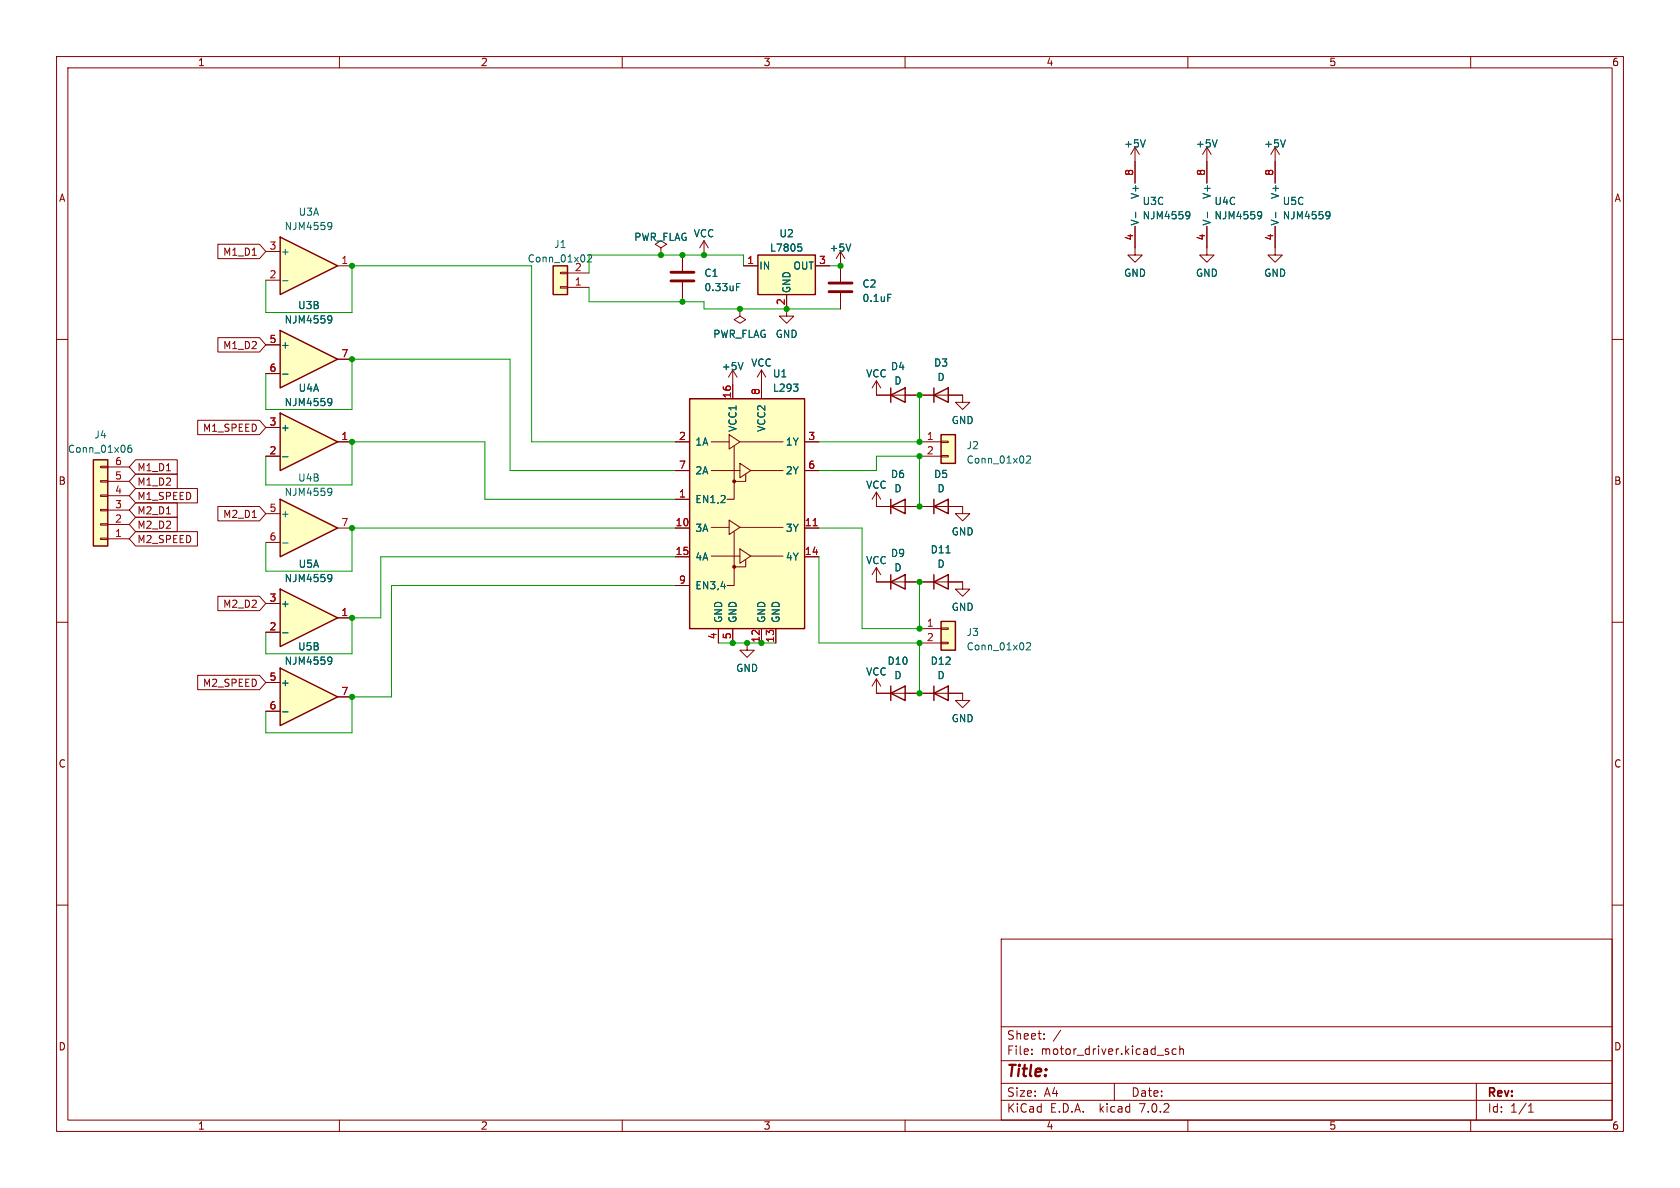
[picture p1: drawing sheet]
<svg xmlns="http://www.w3.org/2000/svg" width="297mm" height="210mm" viewBox="0 0 297 210" stroke-linecap="round" stroke-linejoin="round" font-family="sans-serif">
<g fill="none" stroke="#840000" stroke-width=".18">
<path d="M10 10h277v190h-277zM12 12h273v186h-273zM60 10v2M110 10v2M160 10v2M210 10v2M260 10v2M200.7 26l-.8 1.3M200.7 26v2.6M200.7 26l.7 1.3M10 60h2M116.8 43.8l1.1-.6-1.1-.7-1 .7 1 .6v1.3"/>
<path d="M116.8 45.1h.1M285 60h2M154.9 89.5h7.7M10 110h2M285 110h2M10 160h2M285 160h2M177 166h108v32h-108zM60 198v2M110 198v2M160 198v2M177 194.5h108"/>
<path d="M177 191.5h108M177 187.5h108M177 181.5h108M182.4 186.3v.1M182.4 185.5v.1M184.6 183.6v.1M184.6 182.8v.1M197 191.5v3M206.1 185.8l.5 .2v.1v.2l-.5 .1M206.1 185.5h.5M207.9 185.5l-.4-.1-.3 .3v.4l.2 .2h.5M208.6 185.5l.2-.1 .3 .1 .1 .9"/>
<path d="M208.6 184.9v1.5M210 198v2M260 198v2M261 191.5v6.5M270.2 196.6h.9M270.2 195.5l.4-.4v1.5"/>
</g>
<path d="M202.5 24.7l-.4 1.3" fill="none" stroke="#006464" stroke-width=".18"/>
<path d="M157.5 89.5l2.5-1.2v2.5zM157.5 88.3v2.5" fill="none" stroke="#840000" stroke-width=".25"/>
<path d="M49.5 58.4l10.2 5.1-10.2 5.1z" fill="#ffffc2"/>
<path d="M49.5 58.4l10.2 5.1-10.2 5.1z" fill="none" stroke="#840000" stroke-width=".25"/>
<path d="M47 61h2.5M47 66h2.5M59.7 63.5h2.5" fill="none" stroke="#840000" stroke-width=".18"/>
<path d="M58.2 55.8l.4 .2a.84 .84 0 0 1-.3 1.1M58.7 56.4l-.3 .2h-.2M50 66.1h.9" fill="none" stroke="#006464" stroke-width=".18"/>
<path d="M49.5 41.9l10.2 5.1-10.2 5.1z" fill="#ffffc2"/>
<path d="M49.5 41.9l10.2 5.1-10.2 5.1zM97.8 47h2.5v5.1h-2.5zM166.4 109.9h2.5v5h-2.5zM165.1 122.6l2.5-1.3v2.5zM165.1 121.3v2.5" fill="none" stroke="#840000" stroke-width=".25"/>
<g fill="none" stroke="#840000" stroke-width=".18">
<path d="M200.7 28.6v3.8M213.4 26l-.8 1.3M213.4 26v6.4M213.4 26l.7 1.3M225.4 26l-.7 1.3M225.4 26v6.4M225.4 26l.8 1.3M47 49.5h2.5M47 44.5h2.5M59.7 47h2.5M99.1 48.1h1.2v.3h-1.2zM99.1 50.7h1.2v.2h-1.2z"/>
<path d="M100.3 50.8h3.8M100.3 48.3h3.8M148.6 44.5l-.8 1.2M148.6 44.5v5.3M148.6 51.8v2.8M148.6 44.5l.8 1.2M200.7 40v3.8M213.4 40v3.8M225.4 40v5.1h1.3l-1.3 1.3-1.2-1.3h1.2M162.6 111.1h3.8M162.6 113.7h3.8M166.4 113.5h1.2v.3h-1.2z"/>
<path d="M166.4 111h1.2v.3h-1.2zM162.6 122.6h7.6"/>
</g>
<g fill="none" stroke="#006464" stroke-width=".18">
<path d="M58.2 39.3l.4 .1a.84 .84 0 0 1-.3 1.2M58.7 39.9l-.2 .1-.3 .1M200.8 37.5v1M209.9 37.4l.4 .1a.84 .84 0 0 1-.3 1.2M210.3 38l-.2 .2h-.2M213.5 37.5v1M215.2 24.7l-.4 1.3M222.6 37.4l.4 .1a.84 .84 0 0 1-.3 1.2M223 38l-.2 .2h-.2M225.5 37.5v1M227.2 24.7l-.4 1.3M234.6 37.4l.5 .1a.84 .84 0 0 1-.4 1.2"/>
<path d="M235.1 38l-.2 .2h-.3M50 49.6h.9M103.9 45.2l.5-.2 .2 .4-.8 .9h.8M150.4 43.1l-.4 1.3M156.9 52h.7M181.5 113.7l.5-.1 .2 .4-.8 .9h.8"/>
</g>
<g fill="#ffffc2" stroke="#ffffc2" stroke-width=".18">
<path d="M97.8 47h2.5v5.1h-2.5z"/>
<path d="M166.4 109.9h2.5v5h-2.5z"/>
</g>
<path d="M146.6 51.6h4M146.6 50h4" fill="none" stroke="#840000" stroke-width=".51"/>
<path d="M49.5 73l10.2 5.1-10.2 5.1z" fill="#ffffc2"/>
<path d="M134 45.1h10.1v7h-10.1zM49.5 73l10.2 5.1-10.2 5.1zM165.1 89.5l2.5-1.2v2.5zM165.1 88.3v2.5" fill="none" stroke="#840000" stroke-width=".25"/>
<g fill="none" stroke="#840000" stroke-width=".18">
<path d="M120.6 45.1v2.8M120.6 49.9v2.8M124.5 42.5l-.8 1.3M124.5 42.5v2.6M124.5 42.5l.7 1.3M130.8 54.6v1.3l1 .6-1 .7-1-.7 1-.6M130.8 54.6h.1M131.4 47h2.6M139.1 52.1v3.8h1.2l-1.2 1.3-1.3-1.3h1.3M144.1 47h2.6M200.7 43.8v1.3h1.2l-1.2 1.3-1.3-1.3h1.3M213.4 43.8v1.3h1.2l-1.2 1.3-1.3-1.3h1.3"/>
<path d="M47 75.6h2.5M59.7 78.1h2.5M47 80.6h2.5M162.6 89.5h7.6M170.2 122.6v1.2h1.2l-1.2 1.3-1.3-1.3h1.3"/>
</g>
<path d="M130.2 50.7h.4M130.2 50.1h.6M141.1 43.1h.6M141.5 43.6l.3 .3v.3l-.3 .2M58.2 70.4l.4 .2a.84 .84 0 0 1-.3 1.1M58.7 71l-.3 .2h-.2M50 80.7h.9" fill="none" stroke="#006464" stroke-width=".18"/>
<path d="M118.6 49.7h4.1M118.6 48.1h4.1" fill="none" stroke="#840000" stroke-width=".51"/>
<path d="M134 45.1h10.1v7h-10.1z" fill="#ffffc2" stroke="#ffffc2" stroke-width=".18"/>
<path d="M49.5 88.3l10.2 5-10.2 5.1z" fill="#ffffc2"/>
<path d="M49.5 88.3l10.2 5-10.2 5.1z" fill="none" stroke="#840000" stroke-width=".25"/>
<path d="M47 90.8h2.5M47 95.9h2.5M59.7 93.3h2.5" fill="none" stroke="#840000" stroke-width=".18"/>
<path d="M50 96h.9M58.2 86.3l.4 .1a.84 .84 0 0 1-.3 1.2M58.7 86.9l-.3 .2h-.2" fill="none" stroke="#006464" stroke-width=".18"/>
<path d="M49.5 118.1l10.2 5.1-10.2 5.1z" fill="#ffffc2"/>
<path d="M166.4 76.8h2.5v5.1h-2.5zM49.5 118.1l10.2 5.1-10.2 5.1z" fill="none" stroke="#840000" stroke-width=".25"/>
<path d="M162.6 78.1h3.8M166.4 78h1.2v.2h-1.2zM162.6 80.6h3.8M166.4 80.5h1.2v.3h-1.2zM47 120.7h2.5M47 125.7h2.5M59.7 123.2h2.5" fill="none" stroke="#840000" stroke-width=".18"/>
<path d="M181.5 80.7l.5-.1 .2 .4-.8 .9h.8M58.2 116.2l.4 .1a.84 .84 0 0 1-.3 1.1M58.7 116.7l-.3 .2h-.2M50 125.8h.9" fill="none" stroke="#006464" stroke-width=".18"/>
<path d="M166.4 76.8h2.5v5.1h-2.5z" fill="#ffffc2" stroke="#ffffc2" stroke-width=".18"/>
<path d="M49.5 104.1l10.2 5.1-10.2 5.1z" fill="#ffffc2"/>
<g fill="none" stroke="#840000" stroke-width=".25">
<path d="M121.9 70.5h20.3v40.6h-20.3zM157.5 69.9l2.5-1.3v2.5zM157.5 68.6v2.5M165.1 69.9l2.5-1.3v2.5zM165.1 68.6v2.5M16.5 81.3h2.5v15.2h-2.5zM49.5 104.1l10.2 5.1-10.2 5.1zM157.5 102.9l2.5-1.3v2.5zM157.5 101.6v2.5M165.1 102.9l2.5-1.3v2.5zM165.1 101.6v2.5M157.5 122.6l2.5-1.3v2.5z"/>
<path d="M157.5 121.3v2.5"/>
</g>
<g fill="none" stroke="#840000" stroke-width=".18">
<path d="M200.7 28.6v3.8M213.4 28.6v3.8M225.4 28.6v3.8M38.5 43.2h7.4l1.1 1.3-1.1 1.2h-7.4zM38.5 59.7h7.4l1.1 1.3-1.1 1.2h-7.4zM44.6 45.1h.7M116.8 45.1h.1M120.6 45.1v2.8M120.6 49.9v2.8M130.8 54.6h.1M131.4 47h2.6M139.1 52.1v2.5"/>
<path d="M144.1 47h2.6M148.6 47v2.8M148.6 51.8v2.8M200.7 40v3.8M213.4 40v3.8M225.4 40v3.8M34.9 74.3h11l1.1 1.3-1.1 1.2h-11zM47 75.6h2.5M47 61h2.5M47 66h2.5M59.7 78.1h2.5M59.7 63.5h2.5"/>
<path d="M119.4 78.1h2.5M125.7 78.1h3.2M128.9 76.8l1.9 1.3-1.9 1.3zM129.5 65.4l-.7 1.3M129.5 65.4v5.1M129.5 65.4l.8 1.3M129.8 78.9v9.4h-1.3M130.8 78.1h7.6M134.6 65.4l-.7 1.3M134.6 65.4v5.1M134.6 65.4l.8 1.3M142.2 78.1h2.6"/>
<path d="M154.9 67.3v2.6h15.3v1.2h1.2l-1.2 1.3-1.3-1.3h1.3M154.9 67.3l-.7 1.3M154.9 67.3l.8 1.3M17.8 82.4h1.2v.3h-1.2zM17.8 85h1.2v.2h-1.2zM17.8 87.5h1.2v.3h-1.2zM17.8 90h1.2v.3h-1.2zM17.8 92.6h1.2v.2h-1.2zM17.8 95.1h1.2v.3h-1.2zM19 95.3h3.9M19 92.7h3.9M19 90.2h3.9"/>
<path d="M19 87.6h3.9M19 85.1h3.9M19 82.6h3.9M24 83.8h7.3v2.6h-7.3l-1.1-1.3zM24 81.3h7.3v2.5h-7.3l-1.1-1.2zM24 88.9h7.3v2.5h-7.3l-1.1-1.2zM24 91.4h7.3v2.6h-7.3l-1.1-1.3zM24 86.4h10.9v2.5h-10.9l-1.1-1.3zM24 94h10.9v2.5h-10.9l-1.1-1.2zM38.5 89.5h7.4l1.1 1.3-1.1 1.3h-7.4zM44.6 91.5h.7M47 80.6h2.5"/>
<path d="M119.4 83.2h2.5M119.4 88.3h2.5M119.4 93.3h2.5M119.4 98.4h2.5M125.7 98.3h5.1M125.7 93.2h3.2M125.7 83.2h5.1M128.9 91.9l1.9 1.3-1.9 1.3zM129.8 94v9.5h-1.3M130.8 97l1.9 1.3-1.9 1.3zM130.8 81.9l1.9 1.3-1.9 1.3zM130.8 93.2h7.6"/>
<path d="M131.8 98.9v1.3h-2M131.8 83.8v1.3h-2M132.7 98.3h5.7M132.7 83.2h5.7M142.2 83.2h2.6M142.2 93.3h2.6M142.2 98.4h2.6M154.9 87v2.5h2.6M154.9 87l-.7 1.3M154.9 87l.8 1.3M160 89.5h5.1M167.6 89.5h2.6v1.3h1.2l-1.2 1.3-1.3-1.3h1.3"/>
<path d="M34.9 119.4h11l1.1 1.3-1.1 1.2h-11zM38.5 105.4h7.4l1.1 1.3-1.1 1.3h-7.4zM47 111.8h2.5M47 106.7h2.5M59.7 109.2h2.5M119.4 103.5h2.5M127 111.1v2.6M129.5 111.1v2.6M132.1 113.7v1.2h1.2l-1.2 1.3-1.3-1.3h1.3M134.6 111.1v2.6M137.2 111.1v2.6M154.9 100.3v2.6h15.3v1.2h1.2l-1.2 1.3-1.3-1.3h1.3"/>
<path d="M154.9 100.3l-.7 1.3M154.9 100.3l.8 1.3M47 120.7h2.5M47 125.7h2.5M59.7 123.2h2.5M154.9 120v2.6h10.2M154.9 120l-.7 1.3M154.9 120l.8 1.3M167.6 122.6h2.6"/>
</g>
<g fill="none" stroke="#006464" stroke-width=".18">
<path d="M200.8 37.5v1M202.5 24.7l-.4 1.3M209.9 37.4l.4 .1a.84 .84 0 0 1-.3 1.2M210.3 38l-.2 .2h-.2M213.5 37.5v1M215.2 24.7l-.4 1.3M222.6 37.4l.4 .1a.84 .84 0 0 1-.3 1.2M223 38l-.2 .2h-.2M225.5 37.5v1M227.2 24.7l-.4 1.3M234.6 37.4l.5 .1a.84 .84 0 0 1-.4 1.2M235.1 38l-.2 .2h-.3"/>
<path d="M58.2 55.8l.4 .2a.84 .84 0 0 1-.3 1.1M58.7 56.4l-.3 .2h-.2M130.2 50.7h.4M130.2 50.1h.6M141.1 43.1h.6M141.5 43.6l.3 .3v.3l-.3 .2M150.4 43.1l-.4 1.3M156.9 52h.7M23.2 78.7l-.4 .1a.86 .86 0 0 0 0 1.2l.5-.2v-.4l-.2-.2h-.4l-.1 .2M50 66.1h.9M58.2 70.4l.4 .2a.84 .84 0 0 1-.3 1.1M58.7 71l-.3 .2h-.2"/>
<path d="M131.4 64.1l-.5 1.3M50 80.7h.9M50 111.9h.9M58.2 101.6l.4 .1a.84 .84 0 0 1-.3 1.1M58.2 116.2l.4 .1a.84 .84 0 0 1-.3 1.1M58.7 102.1l-.3 .2h-.2M58.7 116.7l-.3 .2h-.2M50 125.8h.9"/>
</g>
<g fill="#ffffc2" stroke="#ffffc2" stroke-width=".18">
<path d="M16.5 81.3h2.5v15.2h-2.5z"/>
<path d="M121.9 70.5h20.3v40.6h-20.3z"/>
</g>
<g fill="#840000" stroke="#840000" stroke-width=".18">
<circle cx="129.8" cy="100.2" r=".25"/>
<circle cx="129.8" cy="85.1" r=".25"/>
</g>
<path d="M143.8 92.9h.7" fill="none" stroke="#a90000" stroke-width=".18"/>
<g fill="none" stroke="#009600" stroke-width=".18">
<path d="M47 49.5v5.7h15.2v-8.2h31.8v31.1h25.4M104.1 50.8v2.5h20.4v1.3h24.1M120.6 52.7v.6M131.4 47v-1.9h-27.3v3.2M146.7 47h1.9M47 66v6.4h15.2v-8.9h28v19.7h29.2M162.6 69.9v8.2h-17.8M47 80.6v5.1h15.2v-7.6h23.5v10.2h33.7M119.4 98.4h-52.1v10.8h-5.1v6.4h-15.2v-3.8M119.4 93.3h-57.2v7.7h-15.2v-5.1M144.8 83.2h10.1v-2.6h7.7v8.9M144.8 98.4v15.3h17.8v8.9"/>
<path d="M144.8 93.3h7.6v17.8h10.2v-8.2M119.4 103.5h-50.2v19.7h-7v6.3h-15.2v-3.8M127 113.7h10.2"/>
</g>
<g fill="#009600" stroke="#009600" stroke-width=".18">
<circle cx="116.8" cy="45.1" r=".46"/>
<circle cx="120.6" cy="45.1" r=".46"/>
<circle cx="120.6" cy="53.3" r=".46"/>
<circle cx="62.2" cy="63.5" r=".46"/>
<circle cx="62.2" cy="47" r=".46"/>
<circle cx="62.2" cy="78.1" r=".46"/>
<circle cx="139.1" cy="54.6" r=".46"/>
<circle cx="148.6" cy="47" r=".46"/>
<circle cx="130.8" cy="54.6" r=".46"/>
<circle cx="124.5" cy="45.1" r=".46"/>
<circle cx="62.2" cy="109.2" r=".46"/>
<circle cx="62.2" cy="93.3" r=".46"/>
<circle cx="62.2" cy="123.2" r=".46"/>
<circle cx="134.6" cy="113.7" r=".46"/>
<circle cx="162.6" cy="78.1" r=".46"/>
<circle cx="162.6" cy="80.6" r=".46"/>
<circle cx="132.1" cy="113.7" r=".46"/>
<circle cx="129.5" cy="113.7" r=".46"/>
<circle cx="162.6" cy="69.9" r=".46"/>
<circle cx="162.6" cy="102.9" r=".46"/>
<circle cx="162.6" cy="113.7" r=".46"/>
<circle cx="162.6" cy="111.1" r=".46"/>
<circle cx="162.6" cy="122.6" r=".46"/>
<circle cx="162.6" cy="89.5" r=".46"/>
</g>
<text font-size="2.8" fill="#840000" x="178" y="190.8">Title:</text>
<g font-size="2.1" fill="#840000">
<text x="178" y="183.9">Sheet:</text>
<text x="186.2" y="183.9">/</text>
<text x="178" y="186.6">File:</text>
<text x="184" y="186.6">motor_driver.kicad_sch</text>
<text x="178" y="196.8">KiCad</text>
<text x="178" y="194">Size:</text>
<text x="184.6" y="194">A4</text>
<text x="185.7" y="196.8">E.D.A.</text>
<text x="194.4" y="196.8">kicad</text>
<text x="200" y="194">Date:</text>
<text x="201.5" y="196.8">7.0.2</text>
<text x="263" y="194.2">Rev:</text>
<text x="263" y="196.8">Id:</text>
<text x="267" y="196.8">1/1</text>
</g>
<g font-size="1.8" fill="#840000">
<text x="35" y="11.8">1</text>
<text x="85" y="11.8">2</text>
<text x="135" y="11.8">3</text>
<text x="185" y="11.8">4</text>
<text x="235" y="11.8">5</text>
<text x="285" y="11.8">6</text>
<text x="10.4" y="35.8">A</text>
<text x="285.4" y="35.8">A</text>
<text x="39.3" y="45.4">M1_D1</text>
<text x="39.3" y="61.9">M1_D2</text>
<text x="35.8" y="76.5">M1_SPEED</text>
<text x="24.3" y="83.5">M1_D1</text>
<text x="10.3" y="85.8">B</text>
<text x="24.3" y="86">M1_D2</text>
<text x="24.3" y="88.5">M1_SPEED</text>
<text x="285.3" y="85.8">B</text>
<text x="24.3" y="91.1">M2_D1</text>
<text x="24.3" y="93.6">M2_D2</text>
<text x="39.3" y="91.7">M2_D1</text>
<text x="24.3" y="96.2">M2_SPEED</text>
<text x="39.3" y="107.6">M2_D2</text>
<text x="35.8" y="121.6">M2_SPEED</text>
<text x="10.3" y="135.8">C</text>
<text x="285.3" y="135.8">C</text>
<text x="10.3" y="185.8">D</text>
<text x="285.3" y="185.8">D</text>
<text x="35" y="199.8">1</text>
<text x="85" y="199.8">2</text>
<text x="135" y="199.8">3</text>
<text x="185" y="199.8">4</text>
<text x="235" y="199.8">5</text>
<text x="285" y="199.8">6</text>
</g>
<g font-size="1.8" fill="#006464">
<text x="198.7" y="26.2">+5V</text>
<text x="211.4" y="26.2">+5V</text>
<text x="223.4" y="26.2">+5V</text>
<text x="201.5" y="35.3" transform="rotate(-90 201.5 35.3)">V+</text>
<text x="214.2" y="35.3" transform="rotate(-90 214.2 35.3)">V+</text>
<text x="226.3" y="35.3" transform="rotate(-90 226.3 35.3)">V+</text>
<text x="50.3" y="40.8">NJM4559</text>
<text x="52.7" y="38.3">U3A</text>
<text x="201.5" y="39.9" transform="rotate(-90 201.5 39.9)">V-</text>
<text x="201.9" y="36.4">U3C</text>
<text x="201.9" y="38.9">NJM4559</text>
<text x="214.2" y="39.9" transform="rotate(-90 214.2 39.9)">V-</text>
<text x="214.6" y="36.4">U4C</text>
<text x="214.6" y="38.9">NJM4559</text>
<text x="226.3" y="39.9" transform="rotate(-90 226.3 39.9)">V-</text>
<text x="226.7" y="36.4">U5C</text>
<text x="226.7" y="38.9">NJM4559</text>
<text x="49.7" y="45.3">+</text>
<text x="93.2" y="46.5">Conn_01x02</text>
<text x="97.9" y="44">J1</text>
<text x="112.1" y="42.7">PWR_FLAG</text>
<text x="122.6" y="42.1">VCC</text>
<text x="134.2" y="47.8">IN</text>
<text x="136.1" y="44.6">L7805</text>
<text x="137.7" y="42.1">U2</text>
<text x="140.1" y="47.8">OUT</text>
<text x="146.6" y="44.6">+5V</text>
<text x="101.6" y="48">2</text>
<text x="124.5" y="49.1">C1</text>
<text x="124.5" y="51.6">0.33uF</text>
<text x="139.9" y="51.8" transform="rotate(-90 139.9 51.8)">GND</text>
<text x="152.4" y="51">C2</text>
<text x="152.4" y="53.5">0.1uF</text>
<text x="198.7" y="49.1">GND</text>
<text x="211.4" y="49.1">GND</text>
<text x="223.4" y="49.1">GND</text>
<text x="50.3" y="57.3">NJM4559</text>
<text x="52.6" y="54.8">U3B</text>
<text x="126" y="59.9">PWR_FLAG</text>
<text x="137.1" y="59.9">GND</text>
<text x="49.7" y="61.8">+</text>
<text x="127.5" y="65.6">+5V</text>
<text x="132.7" y="65">VCC</text>
<text x="157.4" y="65.6">D4</text>
<text x="165.1" y="65">D3</text>
<text x="50.3" y="71.9">NJM4559</text>
<text x="52.7" y="69.4">U4A</text>
<text x="136.6" y="66.9">U1</text>
<text x="136.6" y="69.4">L293</text>
<text x="153.1" y="66.9">VCC</text>
<text x="158.1" y="68.1">D</text>
<text x="165.7" y="67.5">D</text>
<text x="16.6" y="77.7">J4</text>
<text x="49.7" y="76.4">+</text>
<text x="130.4" y="76.5" transform="rotate(-90 130.4 76.5)">VCC1</text>
<text x="135.4" y="76.5" transform="rotate(-90 135.4 76.5)">VCC2</text>
<text x="168.2" y="75.1">GND</text>
<text x="11.9" y="80.2">Conn_01x06</text>
<text x="122.9" y="78.9">1A</text>
<text x="138.8" y="78.9">1Y</text>
<text x="170.8" y="79.6">J2</text>
<text x="170.8" y="82.1">Conn_01x02</text>
<text x="50.3" y="87.8">NJM4559</text>
<text x="52.6" y="85.3">U4B</text>
<text x="122.9" y="89.1">EN1,2</text>
<text x="122.9" y="84">2A</text>
<text x="138.8" y="84">2Y</text>
<text x="153.1" y="86.6">VCC</text>
<text x="157.4" y="84.6">D6</text>
<text x="158.1" y="87.2">D</text>
<text x="165.1" y="84.6">D5</text>
<text x="165.7" y="87.2">D</text>
<text x="49.7" y="91.6">+</text>
<text x="122.9" y="94.2">3A</text>
<text x="138.8" y="94.2">3Y</text>
<text x="168.2" y="94.8">GND</text>
<text x="52.7" y="100.5">U5A</text>
<text x="122.9" y="99.3">4A</text>
<text x="138.8" y="99.3">4Y</text>
<text x="153.1" y="99.9">VCC</text>
<text x="157.4" y="98.6">D9</text>
<text x="158.1" y="101.2">D</text>
<text x="164.5" y="98">D11</text>
<text x="165.7" y="100.5">D</text>
<text x="49.7" y="107.5">+</text>
<text x="50.3" y="103.1">NJM4559</text>
<text x="122.9" y="104.3">EN3,4</text>
<text x="127.8" y="110.1" transform="rotate(-90 127.8 110.1)">GND</text>
<text x="130.4" y="110.1" transform="rotate(-90 130.4 110.1)">GND</text>
<text x="135.4" y="110.1" transform="rotate(-90 135.4 110.1)">GND</text>
<text x="138" y="110.1" transform="rotate(-90 138 110.1)">GND</text>
<text x="168.2" y="108.1">GND</text>
<text x="170.8" y="112.6">J3</text>
<text x="50.3" y="117.7">NJM4559</text>
<text x="52.6" y="115.1">U5B</text>
<text x="130.1" y="118.9">GND</text>
<text x="153.1" y="119.6">VCC</text>
<text x="156.8" y="117.7">D10</text>
<text x="164.5" y="117.7">D12</text>
<text x="170.8" y="115.1">Conn_01x02</text>
<text x="49.7" y="121.5">+</text>
<text x="158.1" y="120.2">D</text>
<text x="165.7" y="120.2">D</text>
<text x="168.2" y="127.8">GND</text>
</g>
<g font-size="1.8" fill="#a90000">
<text x="200.4" y="31.1" transform="rotate(-90 200.4 31.1)">8</text>
<text x="213.1" y="31.1" transform="rotate(-90 213.1 31.1)">8</text>
<text x="225.2" y="31.1" transform="rotate(-90 225.2 31.1)">8</text>
<text x="47.6" y="44.2">3</text>
<text x="60.3" y="46.7">1</text>
<text x="132" y="46.7">1</text>
<text x="144.7" y="46.7">3</text>
<text x="200.4" y="42.6" transform="rotate(-90 200.4 42.6)">4</text>
<text x="213.1" y="42.6" transform="rotate(-90 213.1 42.6)">4</text>
<text x="225.2" y="42.6" transform="rotate(-90 225.2 42.6)">4</text>
<text x="47.6" y="49.3">2</text>
<text x="101.6" y="50.5">1</text>
<text x="138.8" y="54" transform="rotate(-90 138.8 54)">2</text>
<text x="47.6" y="60.7">5</text>
<text x="47.6" y="65.8">6</text>
<text x="60.3" y="63.2">7</text>
<text x="129.3" y="70.5" transform="rotate(-90 129.3 70.5)">16</text>
<text x="134.4" y="69.9" transform="rotate(-90 134.4 69.9)">8</text>
<text x="47.6" y="75.3">3</text>
<text x="60.3" y="77.9">1</text>
<text x="120" y="77.9">2</text>
<text x="142.8" y="77.9">3</text>
<text x="163.8" y="77.9">1</text>
<text x="20.3" y="82.3">6</text>
<text x="47.6" y="80.4">2</text>
<text x="120" y="82.9">7</text>
<text x="142.8" y="82.9">6</text>
<text x="163.8" y="80.4">2</text>
<text x="20.3" y="89.9">3</text>
<text x="20.3" y="87.4">4</text>
<text x="20.3" y="84.8">5</text>
<text x="120" y="88">1</text>
<text x="20.3" y="95">1</text>
<text x="20.3" y="92.5">2</text>
<text x="47.6" y="90.6">5</text>
<text x="47.6" y="95.6">6</text>
<text x="60.3" y="93.1">7</text>
<text x="119.4" y="93.1">10</text>
<text x="142.2" y="93.1">11</text>
<text x="119.4" y="98.2">15</text>
<text x="142.2" y="98.2">14</text>
<text x="47.6" y="106.4">3</text>
<text x="120" y="103.3">9</text>
<text x="47.6" y="111.5">2</text>
<text x="60.3" y="109">1</text>
<text x="126.7" y="113.1" transform="rotate(-90 126.7 113.1)">4</text>
<text x="129.3" y="113.1" transform="rotate(-90 129.3 113.1)">5</text>
<text x="134.4" y="113.7" transform="rotate(-90 134.4 113.7)">12</text>
<text x="136.9" y="113.7" transform="rotate(-90 136.9 113.7)">13</text>
<text x="163.8" y="110.9">1</text>
<text x="163.8" y="113.4">2</text>
<text x="47.6" y="120.4">5</text>
<text x="47.6" y="125.5">6</text>
<text x="60.3" y="122.9">7</text>
</g>
</svg>
